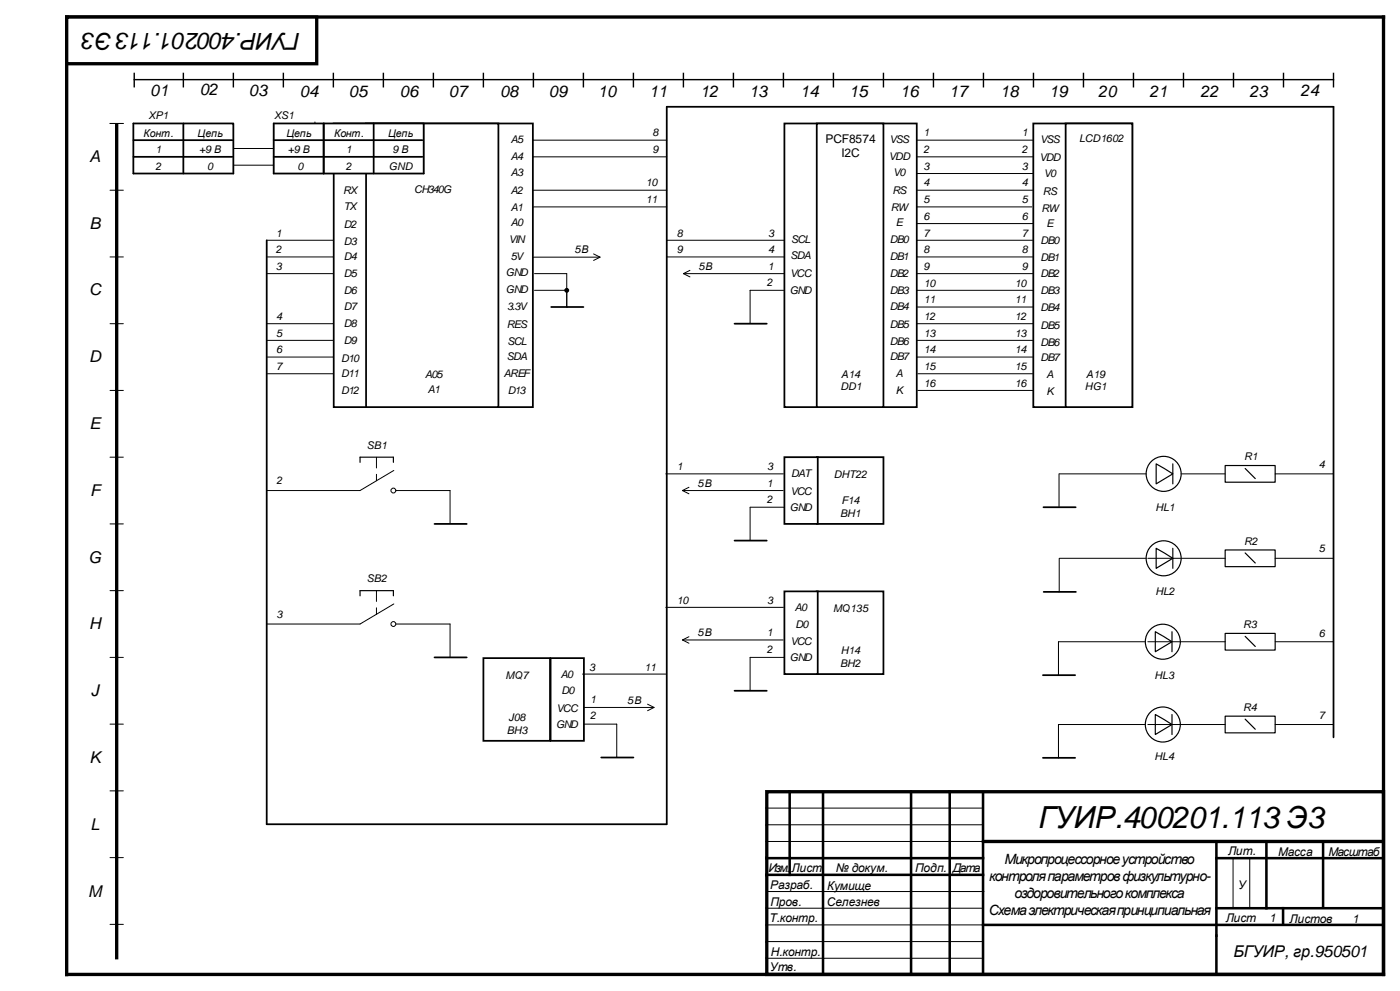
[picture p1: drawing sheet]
<svg xmlns="http://www.w3.org/2000/svg" width="420mm" height="297mm" viewBox="0 0 420 297" stroke-linecap="round" stroke-linejoin="round" font-family="sans-serif">
<path d="M20 292h395v-286.9h-395v287" fill="none" stroke="#000" stroke-width="1"/>
<path d="M20 5.1h75v14h-75z" fill-rule="evenodd" fill="#fff"/>
<path d="M20 5.1h75v14h-75zM35 37.4v249.6M230 237.3h185v54.7h-185zM295 252.2h119.9" fill="none" stroke="#000" stroke-width="1"/>
<g fill="none" stroke="#000" stroke-width=".3">
<path d="M33 37h4M33 57h4M33 77h4M33 97h4M33 117h4M33 137h4M33 157h4M33 177h4M33 197h4M33 217h4M33 237h4M33 257h4"/>
<path d="M229.9 252.2h65M229.9 247.2h65M229.9 242.2h65M369.9 257.2v14.8M374.9 257.2v14.5M33 277h4M229.9 272.2h65M229.9 277.2h65M230.1 267.2h65M229.9 282.2h65M229.9 287.2h65"/>
</g>
<g fill="none" stroke="#000" stroke-width=".42">
<path d="M40.3 23.9h359.7M40.3 22v4M55 22v4M70 22v4M85 22v4M100 22v4M115 22v4M130 22v4M145 22v4M160 22v4M175 22v4M190 22v4"/>
<path d="M205 22v4M220 22v4M235 22v4M250 22v4M265 22v4M280 22v4M295 22v4M310 22v4M325 22v4M340 22v4M355 22v4M370 22v4"/>
<path d="M385 22v4M400 22v4M415 27v4"/>
</g>
<g fill="none" stroke="#000" stroke-width=".76">
<path d="M236.9 237.2v25M246.9 237.3v54.6M273.3 237.3v54.5M284.9 237.2v54.7M294.9 237.3v54.6M229.9 257.2h65M364.9 257.2h50M364.9 252.5v39.4M379.9 252.5v19.7M396.9 252.3v19.7M229.9 262.2h65M294.9 277.2h120"/>
<path d="M364.9 272.2h50M384.9 272.2v4.9"/>
</g>
<path d="M100.1 37h59.7v85h-59.7z" fill-rule="evenodd" fill="#fff"/>
<path d="M100.1 37h59.7v85h-59.7z" fill="none" stroke="#000" stroke-width=".53"/>
<path d="M109.8 37h39.7v85h-39.7z" fill-rule="evenodd" fill="#fff"/>
<path d="M109.8 37h39.7v85h-39.7zM80 72v175" fill="none" stroke="#000" stroke-width=".53"/>
<path d="M245 137h20v20h-20z" fill-rule="evenodd" fill="#fff"/>
<path d="M245 137h20v20h-20z" fill="none" stroke="#000" stroke-width=".53"/>
<path d="M235.3 37h39.7v85h-39.7z" fill-rule="evenodd" fill="#fff"/>
<path d="M235.3 37h39.7v85h-39.7z" fill="none" stroke="#000" stroke-width=".53"/>
<path d="M245 37h20v85h-20z" fill-rule="evenodd" fill="#fff"/>
<path d="M245 37h20v85h-20z" fill="none" stroke="#000" stroke-width=".53"/>
<path d="M310 37h29.7v85h-29.7z" fill-rule="evenodd" fill="#fff"/>
<path d="M310 37h29.7v85h-29.7z" fill="none" stroke="#000" stroke-width=".53"/>
<path d="M319.7 37h20v85h-20z" fill-rule="evenodd" fill="#fff"/>
<path d="M319.7 37h20v85h-20z" fill="none" stroke="#000" stroke-width=".53"/>
<g fill="none" stroke="#000" stroke-width=".3">
<path d="M275 42h35M275 47h35M275 52h35M275 57h35M275 62h34.5M275 67h35M275 72h35M275 77h35M275 92h35M275 97h35M275 82h35M275 87h35"/>
<path d="M275 102h35M275 107h35M275.3 112h34.7M275.3 117h34.7"/>
</g>
<path d="M235.3 137h10v20h-10z" fill-rule="evenodd" fill="#fff"/>
<path d="M235.3 137h10v20h-10z" fill="none" stroke="#000" stroke-width=".53"/>
<path d="M245 177.2h20v24.8h-20z" fill-rule="evenodd" fill="#fff"/>
<path d="M245 177.2h20v24.8h-20z" fill="none" stroke="#000" stroke-width=".53"/>
<path d="M235.3 177.2h10v24.8h-10z" fill-rule="evenodd" fill="#fff"/>
<path d="M235.3 177.2h10v24.8h-10z" fill="none" stroke="#000" stroke-width=".53"/>
<path d="M145 197.2h20v24.8h-20z" fill-rule="evenodd" fill="#fff"/>
<path d="M145 197.2h20v24.8h-20z" fill="none" stroke="#000" stroke-width=".53"/>
<path d="M165.2 197.2h9.9v24.8h-9.9z" fill-rule="evenodd" fill="#fff"/>
<path d="M165.2 197.2h9.9v24.8h-9.9zM400 221v-189h-200v215h-120" fill="none" stroke="#000" stroke-width=".53"/>
<g fill="none" stroke="#000" stroke-width=".3">
<path d="M80 72h20M80 77h20M160 77.1h20M178 76.1l2 1-2 .9M200 72h35.3M200 77h35.3M80 82h20M80 97h20M205 82h30.2M207 81l-2 1 2 1M80 102h20M80 107h20"/>
<path d="M80 112h20"/>
</g>
<path d="M367.5 139.5h15v5h-15z" fill-rule="evenodd" fill="#fff"/>
<path d="M367.5 139.5h15v5h-15z" fill="none" stroke="#000" stroke-width=".35"/>
<path d="M354.3 142h13.2M382.5 142h17.5" fill="none" stroke="#000" stroke-width=".3"/>
<path d="M346.8 139l5 3-5 3z" fill-rule="evenodd" fill="#fff"/>
<g fill="none" stroke="#000" stroke-width=".35">
<path d="M346.8 139l5 3-5 3zM351.8 139v6"/>
<circle cx="349.1" cy="142" r="5.3"/>
</g>
<path d="M317.8 142h26" fill="none" stroke="#000" stroke-width=".3"/>
<path d="M346.8 164.3l5 3-5 3z" fill-rule="evenodd" fill="#fff"/>
<g fill="none" stroke="#000" stroke-width=".35">
<path d="M346.8 164.3l5 3-5 3zM351.8 164.3v6"/>
<circle cx="349.1" cy="167.3" r="5.3"/>
</g>
<path d="M317.8 167.3h26" fill="none" stroke="#000" stroke-width=".3"/>
<path d="M346.6 189.3l5 3-5 3z" fill-rule="evenodd" fill="#fff"/>
<g fill="none" stroke="#000" stroke-width=".35">
<path d="M346.6 189.3l5 3-5 3zM351.6 189.3v6"/>
<circle cx="348.8" cy="192.3" r="5.3"/>
</g>
<path d="M317.5 192.3h26" fill="none" stroke="#000" stroke-width=".3"/>
<path d="M346.6 214.1l5 3-5 3z" fill-rule="evenodd" fill="#fff"/>
<g fill="none" stroke="#000" stroke-width=".35">
<path d="M373.5 140.4l3 3M346.6 214.1l5 3-5 3zM351.6 214.1v6"/>
<circle cx="348.8" cy="217.1" r="5.3"/>
</g>
<path d="M317.5 217.1h26" fill="none" stroke="#000" stroke-width=".3"/>
<path d="M367.5 164.8h15v5h-15z" fill-rule="evenodd" fill="#fff"/>
<path d="M367.5 164.8h15v5h-15zM373.5 165.7l3 3" fill="none" stroke="#000" stroke-width=".35"/>
<path d="M344.3 167.3h23.2M382.5 167.3h17.5" fill="none" stroke="#000" stroke-width=".3"/>
<path d="M367.5 189.8h15v5h-15z" fill-rule="evenodd" fill="#fff"/>
<path d="M367.5 189.8h15v5h-15zM373.5 190.7l3 3" fill="none" stroke="#000" stroke-width=".35"/>
<path d="M344.3 192.3h23.2M382.5 192.3h17.5" fill="none" stroke="#000" stroke-width=".3"/>
<path d="M367.5 214.6h15v5h-15z" fill-rule="evenodd" fill="#fff"/>
<path d="M108 138.5v-1.5h10v1.5M108 178.6v-1.6h10v1.6M367.5 214.6h15v5h-15zM373.5 215.5l3 3" fill="none" stroke="#000" stroke-width=".35"/>
<g fill="none" stroke="#000" stroke-width=".3">
<path d="M118.1 141l-10.1 6h-28M118.7 147h16.3M118.1 181l-10.1 6h-28M174.7 202h25.2M344.3 217.1h23.2M382.5 217.1h17.5"/>
<circle cx="118" cy="147" r=".73"/>
</g>
<path d="M112.9 137.1v7M112.9 177.1v7" fill="none" stroke="#000" stroke-width=".3" stroke-dasharray="3.2 1.9"/>
<path d="M40 37h30v15h-30zM55 37v15M40 42h29.7M40 47h29.7" fill="none" stroke="#000" stroke-width=".53"/>
<path d="M82.1 37h45v15h-45z" fill-rule="evenodd" fill="#fff"/>
<g fill="none" stroke="#000" stroke-width=".3">
<path d="M82.1 37h45v15h-45zM94.5 36.5v.5M70 44.5h12.1M70 49.5h12.1M159.8 42h40.2M159.8 47h40.2M159.8 57h40.2M159.8 62h40.2M160.3 82h9.7v10M160.3 87h9.7M235.3 87h-10.3v10M135 147v10"/>
<path d="M199.7 142h35.3M204.7 147h30.2M206.7 146l-2 1 2 1M235.3 152h-10.3v10M317.7 142v10M317.7 167.4v10M118.7 187h16.3v10M199.7 182h35.3M204.7 191.8h30.2M206.7 190.8l-2 1 2 1M235.3 197h-10.3v10M317.5 192.3v10"/>
<path d="M175.2 217h9.8v10M175.2 212h21M194.2 211l2 1-2 1M317.5 217.1v10"/>
<circle cx="118" cy="187" r=".73"/>
</g>
<g fill="none" stroke="#000" stroke-width=".53">
<path d="M82.1 37h45v15h-45zM97.1 37v15M112.1 37v15M82.1 42h44.6M82.1 47h44.6M165.3 92h9.7M220.3 97h9.7M130.3 157h9.7M313 152h9.7M220.3 162h9.7M313.1 177.4h9.6M130.3 197h9.7"/>
<path d="M220.3 207h9.7M312.8 202.3h9.7M180.3 227h9.7M312.8 227.1h9.7"/>
</g>
<circle cx="170" cy="87" r=".73" fill="#000"/>
<text font-size="9.1" x="311.5" y="248">ГУИР.400201.113 Э3</text>
<text font-size="7" x="90" y="9.9" transform="rotate(-180 90 9.9)">ГУИР.400201.113 Э3</text>
<g font-size="4.9">
<text x="45.1" y="28.9">01</text>
<text x="59.9" y="28.6">02</text>
<text x="74.6" y="28.7">03</text>
<text x="89.9" y="29.1">04</text>
<text x="104.7" y="29.1">05</text>
<text x="120" y="28.9">06</text>
<text x="134.7" y="29.1">07</text>
<text x="150" y="29.1">08</text>
<text x="164.7" y="29.1">09</text>
<text x="179.3" y="28.9">10</text>
<text x="194.7" y="29.1">11</text>
<text x="210" y="29.1">12</text>
<text x="224.7" y="29.1">13</text>
<text x="240" y="29.1">14</text>
<text x="254.7" y="29.1">15</text>
<text x="270" y="28.9">16</text>
<text x="284.7" y="29.1">17</text>
<text x="300.1" y="29.1">18</text>
<text x="314.8" y="29.1">19</text>
<text x="329.4" y="28.9">20</text>
<text x="344.8" y="29.1">21</text>
<text x="360.1" y="29.1">22</text>
<text x="374.8" y="29.1">23</text>
<text x="390.1" y="28.8">24</text>
<text x="26.9" y="48.5">A</text>
<text x="26.9" y="68.5">B</text>
<text x="26.7" y="88.5">C</text>
<text x="26.7" y="108.6">D</text>
<text x="26.9" y="128.6">E</text>
<text x="27" y="148.6">F</text>
<text x="26.6" y="168.6">G</text>
<text x="26.7" y="188.6">H</text>
<text x="27.3" y="208.6">J</text>
<text x="26.9" y="228.6">K</text>
<text x="27.1" y="248.7">L</text>
<text x="26.5" y="268.7">M</text>
<text x="370" y="286.9">БГУИР, гр.950501</text>
</g>
<g font-size="4.2">
<text x="296.7" y="264">контроля параметров физкультурно-</text>
<text x="301.4" y="258.9">Микропроцессорное устройство</text>
<text x="304.4" y="269.1">оздоровительного комплекса</text>
<text x="296.6" y="274.1">Схема электрическаяпринципиальная</text>
</g>
<g font-size="3.6">
<text x="247.7" y="42.8">PCF8574</text>
<text x="252.4" y="47">I2C</text>
<text x="368.4" y="256.2">Лит.</text>
<text x="383.4" y="256.5">Масса</text>
<text x="398.5" y="256.5">Масштаб</text>
<text x="230.5" y="261.3">Изм.</text>
<text x="237.5" y="261.3">Лист</text>
<text x="250.7" y="261.4">№ докум.</text>
<text x="274.5" y="261.3">Подп.</text>
<text x="285.8" y="261.3">Дата</text>
<text x="231.1" y="266.4">Разраб.</text>
<text x="248.1" y="266.7">Кумище</text>
<text x="371.4" y="266.5">У</text>
<text x="231.1" y="271.4">Пров.</text>
<text x="248" y="271.5">Селезнев</text>
<text x="230.8" y="276.4">Т.контр.</text>
<text x="367.7" y="276.3">Лист</text>
<text x="380.7" y="276.3">1</text>
<text x="386.8" y="276.5">Листов</text>
<text x="405.6" y="276.5">1</text>
<text x="231.2" y="286.4">Н.контр.</text>
<text x="231" y="291.1">Утв.</text>
</g>
<g font-size="3.2">
<text x="44.5" y="35.5">XP1</text>
<text x="82.2" y="35.5">XS1</text>
<text x="43.1" y="41">Конт.</text>
<text x="59.3" y="41">Цепь</text>
<text x="85.9" y="41">Цепь</text>
<text x="100.2" y="41">Конт.</text>
<text x="116.4" y="41">Цепь</text>
<text x="195.7" y="40.9">8</text>
<text x="277" y="40.9">1</text>
<text x="306.5" y="40.9">1</text>
<text x="46.6" y="46">1</text>
<text x="59.7" y="46">+9 В</text>
<text x="86.3" y="46">+9 В</text>
<text x="103.8" y="46">1</text>
<text x="117.8" y="46">9 В</text>
<text x="153.2" y="47.9">A4</text>
<text x="153.2" y="42.9">A5</text>
<text x="195.7" y="45.9">9</text>
<text x="266.7" y="47.9">VDD</text>
<text x="266.8" y="42.9">VSS</text>
<text x="277" y="45.9">2</text>
<text x="306.5" y="45.9">2</text>
<text x="312" y="42.9">VSS</text>
<text x="323.7" y="42.4">LCD1602</text>
<text x="46.6" y="51">2</text>
<text x="62.2" y="51">0</text>
<text x="89.2" y="51">0</text>
<text x="103.8" y="51">2</text>
<text x="116.6" y="51">GND</text>
<text x="153.2" y="52.9">A3</text>
<text x="267.9" y="52.9">V0</text>
<text x="277" y="50.9">3</text>
<text x="306.5" y="50.9">3</text>
<text x="311.8" y="48.1">VDD</text>
<text x="313.1" y="53.1">V0</text>
<text x="103" y="58">RX</text>
<text x="124.3" y="58">CH340G</text>
<text x="153.2" y="58.2">A2</text>
<text x="193.7" y="55.9">10</text>
<text x="267.7" y="58.2">RS</text>
<text x="277" y="55.9">4</text>
<text x="306.5" y="55.9">4</text>
<text x="312.9" y="58.5">RS</text>
<text x="103.1" y="63">TX</text>
<text x="153.2" y="63.2">A1</text>
<text x="193.7" y="60.9">11</text>
<text x="267.2" y="63.2">RW</text>
<text x="277" y="60.9">5</text>
<text x="277" y="65.9">6</text>
<text x="306.5" y="60.9">5</text>
<text x="306.5" y="65.9">6</text>
<text x="312.4" y="63.5">RW</text>
<text x="82.7" y="70.9">1</text>
<text x="103.1" y="68.4">D2</text>
<text x="153.2" y="67.9">A0</text>
<text x="203" y="70.9">8</text>
<text x="230.4" y="70.9">3</text>
<text x="268.7" y="67.9">E</text>
<text x="277" y="70.9">7</text>
<text x="306.5" y="70.9">7</text>
<text x="313.9" y="68.1">E</text>
<text x="82.7" y="75.9">2</text>
<text x="103.1" y="73.4">D3</text>
<text x="152.6" y="72.9">VIN</text>
<text x="172.3" y="75.9">5В</text>
<text x="203" y="75.9">9</text>
<text x="230.4" y="75.9">4</text>
<text x="237.1" y="77.7">SDA</text>
<text x="237.3" y="72.7">SCL</text>
<text x="266.9" y="72.9">DB0</text>
<text x="266.9" y="77.9">DB1</text>
<text x="277" y="75.9">8</text>
<text x="306.5" y="75.9">8</text>
<text x="312.1" y="73.1">DB0</text>
<text x="82.7" y="80.9">3</text>
<text x="103.1" y="83">D5</text>
<text x="103.1" y="78">D4</text>
<text x="151.8" y="82.8">GND</text>
<text x="153.2" y="78">5V</text>
<text x="209.5" y="80.9">5В</text>
<text x="230.3" y="80.9">1</text>
<text x="237.1" y="83.1">VCC</text>
<text x="266.9" y="82.9">DB2</text>
<text x="277" y="80.9">9</text>
<text x="306.5" y="80.9">9</text>
<text x="312.1" y="78.1">DB1</text>
<text x="312.1" y="83.1">DB2</text>
<text x="103.1" y="88">D6</text>
<text x="151.8" y="87.9">GND</text>
<text x="230" y="85.7">2</text>
<text x="236.9" y="88.1">GND</text>
<text x="266.9" y="88">DB3</text>
<text x="277.1" y="85.9">10</text>
<text x="304.5" y="85.9">10</text>
<text x="312.1" y="88.2">DB3</text>
<text x="82.8" y="95.9">4</text>
<text x="103.1" y="93">D7</text>
<text x="152.1" y="93">3.3V</text>
<text x="266.9" y="93">DB4</text>
<text x="277.1" y="90.9">11</text>
<text x="277.1" y="95.9">12</text>
<text x="304.5" y="90.9">11</text>
<text x="304.5" y="95.9">12</text>
<text x="312.1" y="93.2">DB4</text>
<text x="82.8" y="100.9">5</text>
<text x="103.1" y="98.1">D8</text>
<text x="152" y="98.4">RES</text>
<text x="266.9" y="98.4">DB5</text>
<text x="277.1" y="100.9">13</text>
<text x="304.5" y="100.9">13</text>
<text x="312.1" y="98.6">DB5</text>
<text x="82.8" y="105.9">6</text>
<text x="103.1" y="103.1">D9</text>
<text x="152" y="108">SDA</text>
<text x="152.2" y="103.4">SCL</text>
<text x="266.9" y="108">DB7</text>
<text x="266.9" y="103.4">DB6</text>
<text x="277.1" y="105.9">14</text>
<text x="304.5" y="105.9">14</text>
<text x="312.1" y="103.6">DB6</text>
<text x="82.8" y="110.9">7</text>
<text x="102.4" y="108.5">D10</text>
<text x="102.4" y="112.9">D11</text>
<text x="127.6" y="113.1">A05</text>
<text x="151.2" y="113.1">AREF</text>
<text x="252.4" y="113.2">А14</text>
<text x="268.7" y="113.1">A</text>
<text x="277.1" y="110.9">15</text>
<text x="304.5" y="110.9">15</text>
<text x="312.1" y="108.2">DB7</text>
<text x="313.9" y="113.4">A</text>
<text x="325.9" y="113.2">А19</text>
<text x="102.4" y="117.9">D12</text>
<text x="128.3" y="117.9">A1</text>
<text x="152.3" y="118">D13</text>
<text x="252.1" y="117">DD1</text>
<text x="268.7" y="118">K</text>
<text x="277.1" y="115.9">16</text>
<text x="304.5" y="115.9">16</text>
<text x="313.9" y="118.3">K</text>
<text x="325.5" y="117">HG1</text>
<text x="110.1" y="134.5">SB1</text>
<text x="373.2" y="138">R1</text>
<text x="203" y="140.9">1</text>
<text x="230.1" y="140.9">3</text>
<text x="237.3" y="142.8">DAT</text>
<text x="250.1" y="143.2">DHT22</text>
<text x="395.6" y="140.3">4</text>
<text x="83" y="145.2">2</text>
<text x="209.2" y="145.9">5В</text>
<text x="230" y="145.9">1</text>
<text x="237.1" y="148.2">VCC</text>
<text x="230" y="150.7">2</text>
<text x="237" y="153.2">GND</text>
<text x="252" y="154.9">BH1</text>
<text x="252.4" y="151.1">F14</text>
<text x="346.6" y="153.1">HL1</text>
<text x="373.2" y="163.3">R2</text>
<text x="395.6" y="165.5">5</text>
<text x="110.1" y="174.6">SB2</text>
<text x="346.6" y="178.4">HL2</text>
<text x="83" y="185.2">3</text>
<text x="203" y="181">10</text>
<text x="230.1" y="181">3</text>
<text x="238.4" y="183.1">A0</text>
<text x="249.9" y="183.4">MQ135</text>
<text x="209.2" y="190.7">5В</text>
<text x="230" y="190.7">1</text>
<text x="238.6" y="188">D0</text>
<text x="372.9" y="188.3">R3</text>
<text x="395.6" y="190.9">6</text>
<text x="230" y="195.7">2</text>
<text x="237.1" y="193.2">VCC</text>
<text x="252.2" y="196.1">H14</text>
<text x="151.6" y="203.4">MQ7</text>
<text x="168.2" y="203.1">A0</text>
<text x="176.7" y="201">3</text>
<text x="193.3" y="201">11</text>
<text x="237" y="198.2">GND</text>
<text x="252" y="199.9">BH2</text>
<text x="346.3" y="203.4">HL3</text>
<text x="168.5" y="208.1">D0</text>
<text x="167" y="213.2">VCC</text>
<text x="177" y="210.6">1</text>
<text x="177" y="215.6">2</text>
<text x="188.1" y="211">5В</text>
<text x="372.9" y="213.1">R4</text>
<text x="395.6" y="215.3">7</text>
<text x="152" y="219.9">BH3</text>
<text x="152.5" y="216.1">J08</text>
<text x="166.8" y="218.2">GND</text>
<text x="346.3" y="227.6">HL4</text>
</g>
</svg>
